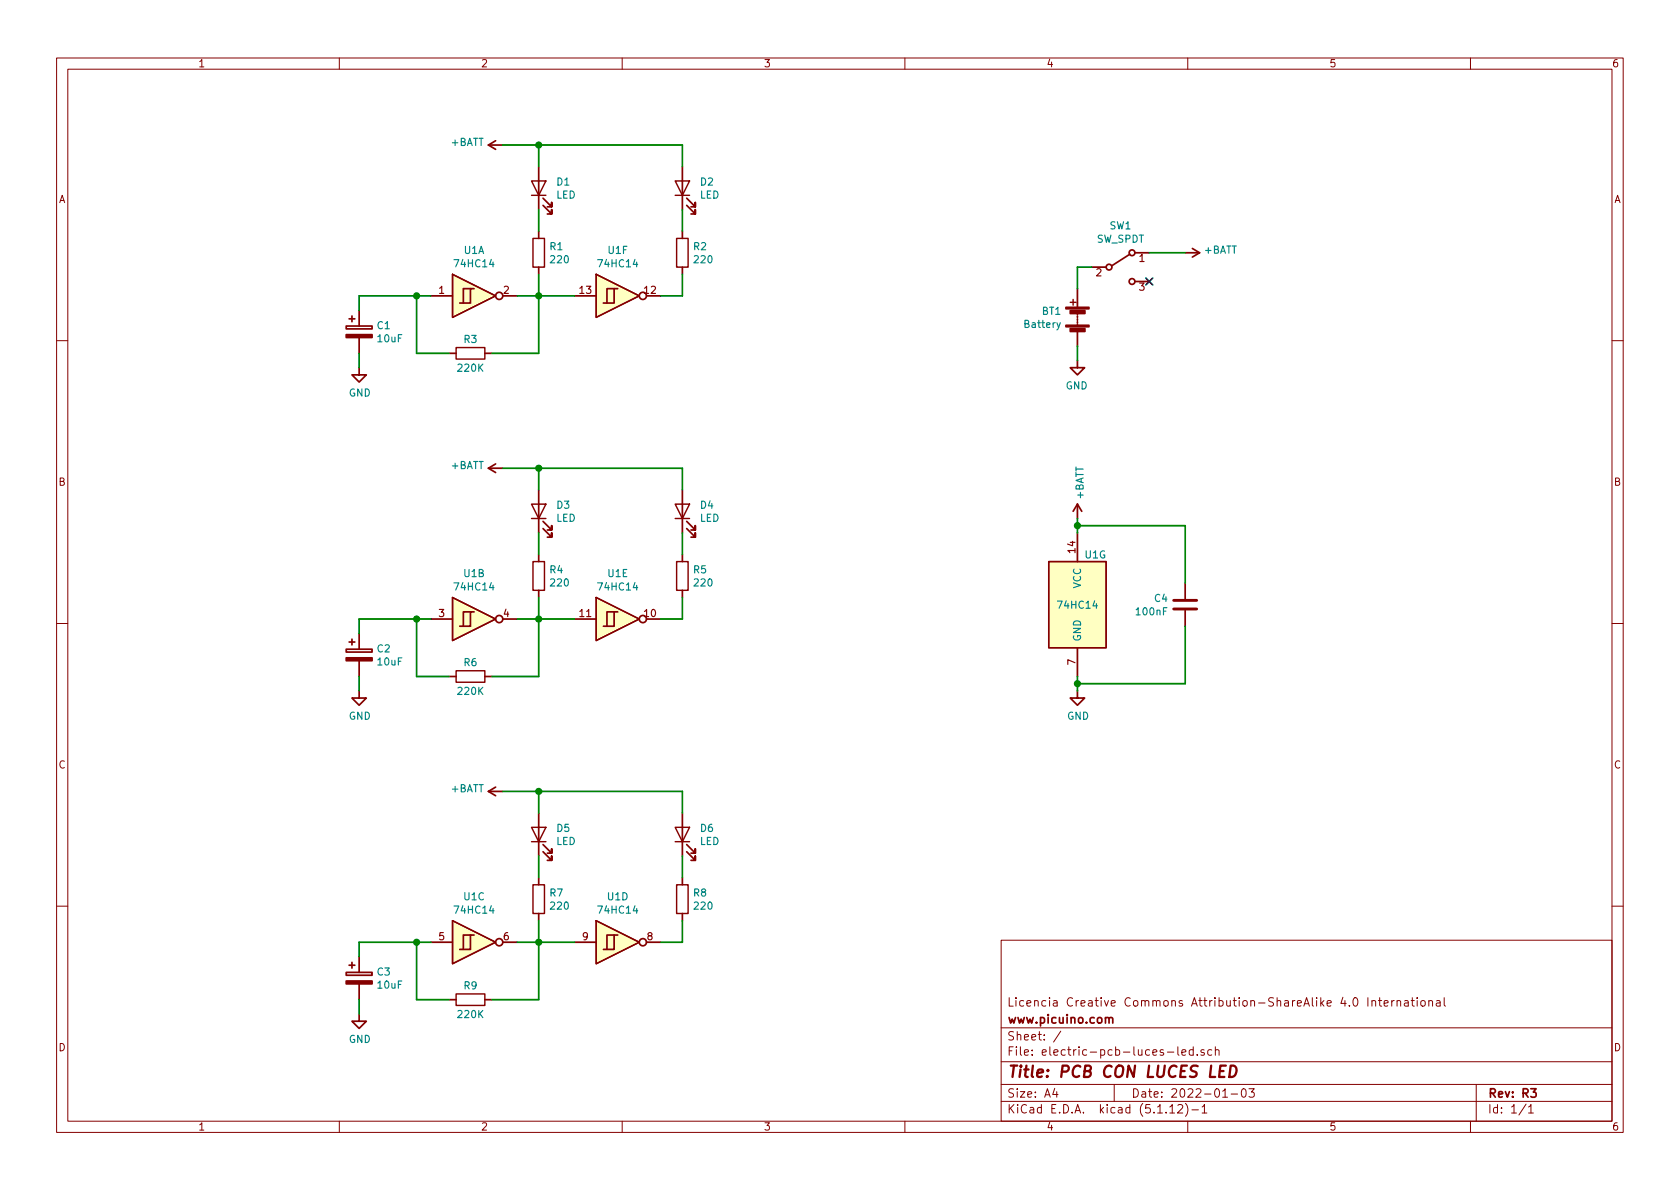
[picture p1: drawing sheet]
<svg xmlns="http://www.w3.org/2000/svg" width="297mm" height="210mm" viewBox="0 0 297 210" stroke-linecap="round" stroke-linejoin="round" font-family="sans-serif">
<g fill="none" stroke="#840000" stroke-width=".18">
<path d="M10 10.3h277v189.9h-277zM12 12.2h273v186.1h-273zM60 10.3v1.9M110 10.3v1.9M160 10.3v1.9M210 10.3v1.9M260 10.3v1.9M10 60.2h2M285 60.2h2M10 110.3h2M285 110.3h2M10 160.2h2"/>
<path d="M177 166.3h108v32h-108zM241.9 176.4v1.5M242.6 177.1v-.1a.37 .37 0 0 1 .6 .1v.8M242.6 176.9v1M243.7 176.9h.6M243.9 176.4v1.3l.4 .2M244.7 177.4l.7-.1v-.3l-.5-.1-.2 .2 .1 .7h.6M246.1 176.9v1M246.5 176.9l-.4 .3M247 177.1l.1-.1a.37 .37 0 0 1 .5 .1v.8M247 176.9v1M248.4 177h.5l.1 .9"/>
<path d="M249 177.3l-.5 .1a.29 .29 0 0 0-.2 .2 .29 .29 0 0 0 .2 .3l.5-.1M249.5 176.9h.6M249.7 176.4v1.3l.4 .2M250.6 176.4v.2M250.6 176.9v1M251.3 177.1l.2-.2 .4 .2 .1 .5-.1 .2-.4 .1-.2-.1zM252.6 177.1l.1-.1a.37 .37 0 0 1 .6 .1v.8M252.6 176.9v1M254 177h.6v.9M254.6 177.3l-.5 .1a.29 .29 0 0 0-.2 .2 .29 .29 0 0 0 .2 .3l.5-.1M255.3 176.4v1.3l.3 .2M285 160.2h2"/>
<path d="M60 198.3v1.9M110 198.3v1.9M160 198.3v1.9M177 194.8h108M177 191.8h108M177 187.8h108M177 181.8h108M186.5 192.5l-.4 1h1M186.8 193v1M187.6 182.3l-1.3 2M197 191.8v3M206.4 186h1.1"/>
<path d="M206.8 195.8l.5-.5v1.5M206.8 196.8h.9M208.3 195.5l.2-.2h.3l.2 .2 .1 .3-.9 1h.9M208.3 185.1v1.3l.2 .2M209 186.1l.7-.1-.1-.3-.4-.1-.2 .2v.7h.6M209.6 195.1a1.71 1.71 0 0 1 0 2.3M210 198.3v1.9M210.7 196.3h1.2M211 185.7l-.5-.1-.2 .3v.6l.2 .1 .5-.1M211 185.1v1.5M211.7 186.5v.1M212.5 195.8l.5-.5v1.5"/>
<path d="M212.5 196.8h.9M212.9 185.7a.37 .37 0 0 0-.6 .1l.1 .2 .5 .2 .1 .1-.2 .3-.5-.1M214.2 185.7l-.4-.1-.3 .3 .2 .6h.5M214.9 185.7h.1a.37 .37 0 0 1 .5 .1v.8M214.9 185.1v1.5M216.2 194h.8M217.7 193.5h1.1M219.6 192.7l.4-.2a.94 .94 0 0 1 0 1.5 .82 .82 0 0 1-.4-1.3zM220.8 192.5h1l-.5 .6 .4 .1v.7l-.2 .1-.7-.1M260 198.3v1.9M261 191.8v6.5M269.8 195.2l-1.2 2"/>
<path d="M270.3 195.8l.4-.5v1.5M270.3 196.8h.8"/>
</g>
<g fill="none" stroke="#840000" stroke-width=".3">
<path d="M86.4 25.6l1.2 .8M86.4 25.6h2.5M87.6 24.9l-1.2 .7M95.2 29.5v7.6M96 36.3l1.5 1.5v-.7v.7h-.7M96 35l1.5 1.6v-.8v.8h-.7M120.6 29.5v7.6M121.4 36.3l1.5 1.5v-.7v.7h-.7M121.4 35l1.5 1.6v-.8v.8h-.7M61.2 57.7h4.6v.5h-4.6zM61.7 56.4h1M62.2 55.9v1"/>
<path d="M63.5 54.9v2.8M63.5 59.7v2.8M76.2 52.3h3.8M83.2 51h-1.3v2.6M83.8 51h-.6v2.6h-1.9M88.9 52.3h2.5M95.2 40.9v1.3M95.2 47.2v1.3M101.6 52.3h3.8M108.6 51h-1.3v2.6M109.2 51h-.6v2.6h-1.9M114.3 52.3h2.5"/>
<path d="M120.6 40.9v1.3M120.6 47.2v1.3M190.5 51v3.4M190.5 55.4v.2M190.5 55.9v.2M190.5 56.4v.2M190.5 56.9v.2M190.5 57.4v.3M190.5 58.7v2.5M193 47.2h2.6M199.8 45l-3.2 2M200.7 44.7h2.5"/>
<path d="M200.7 49.8h2.5M209.5 44.7h2.6M210.8 43.9l1.3 .8M212.1 44.7l-1.3 .8M63.5 65v1.3h1.3l-1.3 1.3-1.3-1.3h1.3M79.4 62.5h1.2M85.7 62.5h1.3M190.5 63.7v1.3h-1.3l1.3 1.3 1.3-1.3h-1.3M86.4 82.8l1.2 .8M86.4 82.8h2.5M87.6 82l-1.2 .8M95.2 86.6v7.6"/>
<path d="M95.2 98v1.3M96 93.5l1.5 1.5v-.8v.8h-.7M96 92.2l1.5 1.5v-.7v.7h-.7M120.6 86.6v7.6M120.6 98v1.3M121.4 93.5l1.5 1.5v-.8v.8h-.7M121.4 92.2l1.5 1.5v-.7v.7h-.7M190.5 89.1v2.6M190.5 94.2v5.1M190.5 89.1l-.8 1.3M190.5 89.1l.8 1.3M61.2 114.8h4.6v.5h-4.6z"/>
<path d="M61.7 113.5h1M62.2 113v1M63.5 112v2.8M63.5 116.8v2.8M76.2 109.5h3.8M79.4 119.6h1.2M83.2 108.2h-1.3v2.5M83.8 108.2h-.6v2.5h-1.9M85.7 119.6h1.3M88.9 109.5h2.5M95.2 104.4v1.3M101.6 109.5h3.8"/>
<path d="M108.6 108.2h-1.3v2.5M109.2 108.2h-.6v2.5h-1.9M114.3 109.5h2.5M120.6 104.4v1.3M190.5 114.5v5.1M209.5 103.1v2.8M209.5 107.9v2.8M63.5 122.2v1.2h1.3l-1.3 1.3-1.3-1.3h1.3M86.4 139.9l1.2 .8M86.4 139.9h2.5M87.6 139.2l-1.2 .7M190.5 122.2v1.2h1.3l-1.3 1.3-1.3-1.3h1.3"/>
<path d="M95.2 143.8v7.6M95.2 155.2v1.3M96 150.6l1.5 1.5v-.7v.7h-.7M96 149.3l1.5 1.6v-.8v.8h-.7M120.6 143.8v7.6M120.6 155.2v1.3M121.4 150.6l1.5 1.5v-.7v.7h-.7M121.4 149.3l1.5 1.6v-.8v.8h-.7M61.2 172h4.6v.5h-4.6zM61.7 170.7h1M62.2 170.2v1M63.5 179.3v1.3h1.3l-1.3 1.3-1.3-1.3h1.3"/>
<path d="M63.5 169.2v2.8M63.5 174v2.8M76.2 166.6h3.8M79.4 176.8h1.2M83.2 165.3h-1.3v2.6M83.8 165.3h-.6v2.6h-1.9M85.7 176.8h1.3M88.9 166.6h2.5M95.2 161.5v1.3M101.6 166.6h3.8M108.6 165.3h-1.3v2.6M109.2 165.3h-.6v2.6h-1.9"/>
<path d="M114.3 166.6h2.5M120.6 161.5v1.3M196.1 180.1a.36 .36 0 0 1 .3-.2 .36 .36 0 0 1 .3 .2v.8M270.7 192.5h.9l-.5 .6 .4 .1v.7l-.2 .1-.6-.1"/>
<circle cx="88.3" cy="52.3" r=".63"/>
<circle cx="113.7" cy="52.3" r=".63"/>
<circle cx="196.1" cy="47.2" r=".51"/>
<circle cx="200.2" cy="49.8" r=".51"/>
<circle cx="200.2" cy="44.7" r=".51"/>
<circle cx="88.3" cy="109.5" r=".63"/>
<circle cx="113.7" cy="109.5" r=".63"/>
<circle cx="88.3" cy="166.6" r=".63"/>
<circle cx="113.7" cy="166.6" r=".63"/>
</g>
<path d="M215.7 189.4h.6M216.7 188.4h-.9l-.3 2h1M217.6 188.4h.5a1.09 1.09 0 0 1 .4 1.3 1.09 1.09 0 0 1-1.2 .7z" fill="none" stroke="#840000" stroke-width=".41"/>
<g fill="#840000" stroke="#840000" stroke-width=".3">
<path d="M61.2 59.2h4.6v.5h-4.6z"/>
<path d="M61.2 116.3h4.6v.5h-4.6z"/>
<path d="M61.2 173.5h4.6v.5h-4.6z"/>
<path d="M188.5 57.5h4v.3h-4z"/>
<path d="M188.5 54.4h4v.2h-4z"/>
<path d="M189.2 58.1h2.6v.5h-2.6z"/>
<path d="M189.2 54.9h2.6v.5h-2.6z"/>
</g>
<path d="M207.5 107.7h4.1M207.5 106.2h4.1" fill="none" stroke="#840000" stroke-width=".51"/>
<g fill="#ffffc2" stroke="#ffffc2" stroke-width=".18">
<path d="M185.4 99.3h10.2v15.2h-10.2z"/>
<path d="M80 48.5l7.6 3.8-7.6 3.8z"/>
<path d="M105.4 105.7l7.6 3.8-7.6 3.8z"/>
<path d="M80 105.7l7.6 3.8-7.6 3.8z"/>
<path d="M80 162.8l7.6 3.8-7.6 3.8z"/>
<path d="M105.4 162.8l7.6 3.8-7.6 3.8z"/>
<path d="M105.4 48.5l7.6 3.8-7.6 3.8z"/>
</g>
<g fill="none" stroke="#840000" stroke-width=".25">
<path d="M94 32h2.5l-1.3 2.5zM94 34.5h2.5M119.4 32h2.5l-1.3 2.5zM119.4 34.5h2.5M80 48.5l7.6 3.8-7.6 3.8zM94.2 42.2h2.1v5h-2.1zM105.4 48.5l7.6 3.8-7.6 3.8zM119.6 42.2h2.1v5h-2.1zM189.2 53.5h1M189.7 53v1M80.6 61.5h5.1v2h-5.1zM94 89.1h2.5l-1.3 2.6z"/>
<path d="M94 91.7h2.5M94.2 99.3h2.1v5.1h-2.1zM119.4 89.1h2.5l-1.3 2.6zM119.4 91.7h2.5M119.6 99.3h2.1v5.1h-2.1zM185.4 99.3h10.2v15.2h-10.2zM80 105.7l7.6 3.8-7.6 3.8zM80.6 118.6h5.1v2h-5.1zM105.4 105.7l7.6 3.8-7.6 3.8zM94 146.3h2.5l-1.3 2.5zM94 148.8h2.5M94.2 156.5h2.1v5h-2.1z"/>
<path d="M119.4 146.3h2.5l-1.3 2.5zM119.4 148.8h2.5M119.6 156.5h2.1v5h-2.1zM80 162.8l7.6 3.8-7.6 3.8zM80.6 175.8h5.1v2h-5.1zM105.4 162.8l7.6 3.8-7.6 3.8z"/>
</g>
<path d="M187.5 57.1l-.5 1.1-.1 .1" fill="none" stroke="#008484" stroke-width=".2"/>
<g fill="none" stroke="#008400" stroke-width=".3">
<path d="M88.9 25.6h31.7v3.9M95.2 25.6v3.9M95.2 37.1v3.8M120.6 37.1v3.8M73.7 52.3v10.2h5.7M76.2 52.3h-12.7v2.6M91.4 52.3h10.2M95.2 48.5v14h-8.2M120.6 48.5v3.8h-3.8M193 47.2h-2.5v3.8M203.2 44.7h6.3M63.5 62.5v2.5"/>
<path d="M190.5 61.2v2.5M88.9 82.8h31.7v3.8M95.2 82.8v3.8M95.2 94.2v3.8M120.6 94.2v3.8M190.5 93h19v10.1M190.5 91.7v2.5M63.5 119.6v2.6M73.7 109.5v10.1h5.7M76.2 109.5h-12.7v2.5M91.4 109.5h10.2M95.2 105.7v13.9h-8.2"/>
<path d="M120.6 105.7v3.8h-3.8M190.5 119.6v2.6M209.5 110.7v10.2h-19M88.9 139.9h31.7v3.9M95.2 139.9v3.9M95.2 151.4v3.8M120.6 151.4v3.8M63.5 176.8v2.5M73.7 166.6v10.2h5.7M76.2 166.6h-12.7v2.6M91.4 166.6h10.2M95.2 162.8v14h-8.2"/>
<path d="M120.6 162.8v3.8h-3.8"/>
</g>
<g fill="#008400" stroke="#008400" stroke-width=".25">
<circle cx="190.5" cy="93" r=".51"/>
<circle cx="73.7" cy="166.6" r=".51"/>
<circle cx="95.3" cy="82.8" r=".51"/>
<circle cx="95.3" cy="166.6" r=".51"/>
<circle cx="95.3" cy="52.3" r=".51"/>
<circle cx="73.7" cy="109.5" r=".51"/>
<circle cx="73.7" cy="52.3" r=".51"/>
<circle cx="190.5" cy="120.9" r=".51"/>
<circle cx="95.3" cy="109.5" r=".51"/>
<circle cx="95.3" cy="25.6" r=".51"/>
<circle cx="95.3" cy="139.9" r=".51"/>
</g>
<path d="M202.6 49.2l1.2 1.2M203.8 49.2l-1.2 1.2" fill="none" stroke="#000084" stroke-width=".3"/>
<text font-size="2.8" fill="#840000" x="178" y="190.5">Title: PCB CON LUCES LED</text>
<g font-size="2.1" fill="#840000">
<text x="178" y="178">Licencia Creative Commons Attribution-ShareAlike 4.0 International</text>
<text x="178" y="184">Sheet: /</text>
<text x="178" y="181">www.picuino.com</text>
<text x="178" y="186.7">File: electric-pcb-luces-led.sch</text>
<text x="178" y="196.9">KiCad E.D.A. kicad (5.1.12)-1</text>
<text x="178" y="194.1">Size: A4</text>
<text x="200" y="194.1">Date: 2022-01-03</text>
<text x="263" y="194.1">Rev: R3</text>
<text x="263" y="196.9">Id: 1/1</text>
</g>
<g font-size="1.8" fill="#840000">
<text x="35" y="11.9">1</text>
<text x="85" y="11.9">2</text>
<text x="135" y="11.9">3</text>
<text x="185" y="11.9">4</text>
<text x="235" y="11.9">5</text>
<text x="285" y="11.9">6</text>
<text x="10.4" y="35.9">A</text>
<text x="285.4" y="35.9">A</text>
<text x="201.4" y="46.3">1</text>
<text x="77.6" y="52">1</text>
<text x="89.1" y="52">2</text>
<text x="102.5" y="52">13</text>
<text x="114" y="52">12</text>
<text x="193.8" y="48.9">2</text>
<text x="201.4" y="51.4">3</text>
<text x="10.4" y="85.9">B</text>
<text x="285.4" y="85.9">B</text>
<text x="190.1" y="97.7" transform="rotate(-90 190.1 97.7)">14</text>
<text x="77.6" y="109.1">3</text>
<text x="89.1" y="109.1">4</text>
<text x="102.5" y="109.1">11</text>
<text x="114" y="109.1">10</text>
<text x="190.1" y="117.6" transform="rotate(-90 190.1 117.6)">7</text>
<text x="10.4" y="135.9">C</text>
<text x="285.4" y="135.9">C</text>
<text x="77.6" y="166.3">5</text>
<text x="89.1" y="166.3">6</text>
<text x="103" y="166.3">9</text>
<text x="114.5" y="166.3">8</text>
<text x="10.4" y="185.9">D</text>
<text x="285.4" y="185.9">D</text>
<text x="35" y="199.9">1</text>
<text x="85" y="199.9">2</text>
<text x="135" y="199.9">3</text>
<text x="185" y="199.9">4</text>
<text x="235" y="199.9">5</text>
<text x="285" y="199.9">6</text>
</g>
<g font-size="1.8" fill="#008484">
<text x="79.8" y="25.8">+BATT</text>
<text x="98.3" y="35.1">LED</text>
<text x="98.5" y="32.8">D1</text>
<text x="123.7" y="35.1">LED</text>
<text x="123.9" y="32.8">D2</text>
<text x="196.2" y="40.6">SW1</text>
<text x="80.6" y="47.3">74HC14</text>
<text x="82.1" y="44.9">U1A</text>
<text x="97.3" y="44.2">R1</text>
<text x="97.5" y="46.6">220</text>
<text x="106" y="47.3">74HC14</text>
<text x="107.5" y="44.9">U1F</text>
<text x="122.7" y="44.2">R2</text>
<text x="122.9" y="46.6">220</text>
<text x="193.9" y="42.9">SW_SPDT</text>
<text x="212.9" y="44.9">+BATT</text>
<text x="66.7" y="58.2">C1</text>
<text x="181.3" y="58">Battery</text>
<text x="184.3" y="55.7">BT1</text>
<text x="66.9" y="60.5">10uF</text>
<text x="81.1" y="65.7">220K</text>
<text x="82.1" y="60.6">R3</text>
<text x="61.7" y="70.1">GND</text>
<text x="188.4" y="68.9">GND</text>
<text x="79.8" y="83">+BATT</text>
<text x="98.5" y="90">D3</text>
<text x="123.9" y="90">D4</text>
<text x="191.6" y="88.3" transform="rotate(-90 191.6 88.3)">+BATT</text>
<text x="98.3" y="92.3">LED</text>
<text x="123.7" y="92.3">LED</text>
<text x="97.3" y="101.4">R4</text>
<text x="122.7" y="101.4">R5</text>
<text x="191.9" y="98.7">U1G</text>
<text x="80.6" y="104.4">74HC14</text>
<text x="82.1" y="102.1">U1B</text>
<text x="97.5" y="103.7">220</text>
<text x="106" y="104.4">74HC14</text>
<text x="107.5" y="102.1">U1E</text>
<text x="122.9" y="103.7">220</text>
<text x="187.3" y="107.6">74HC14</text>
<text x="191.1" y="104.1" transform="rotate(-90 191.1 104.1)">VCC</text>
<text x="204.2" y="106.4">C4</text>
<text x="191.1" y="113.5" transform="rotate(-90 191.1 113.5)">GND</text>
<text x="201" y="108.8">100nF</text>
<text x="66.7" y="115.4">C2</text>
<text x="66.9" y="117.7">10uF</text>
<text x="82.1" y="117.8">R6</text>
<text x="81.1" y="122.9">220K</text>
<text x="61.7" y="127.3">GND</text>
<text x="188.7" y="127.3">GND</text>
<text x="79.8" y="140.1">+BATT</text>
<text x="98.3" y="149.4">LED</text>
<text x="98.5" y="147.1">D5</text>
<text x="123.7" y="149.4">LED</text>
<text x="123.9" y="147.1">D6</text>
<text x="80.6" y="161.6">74HC14</text>
<text x="82.1" y="159.2">U1C</text>
<text x="97.3" y="158.5">R7</text>
<text x="97.5" y="160.9">220</text>
<text x="106" y="161.6">74HC14</text>
<text x="107.5" y="159.2">U1D</text>
<text x="122.7" y="158.5">R8</text>
<text x="122.9" y="160.9">220</text>
<text x="66.7" y="172.5">C3</text>
<text x="66.9" y="174.8">10uF</text>
<text x="82.1" y="174.9">R9</text>
<text x="61.7" y="184.4">GND</text>
<text x="81.1" y="180">220K</text>
</g>
</svg>
